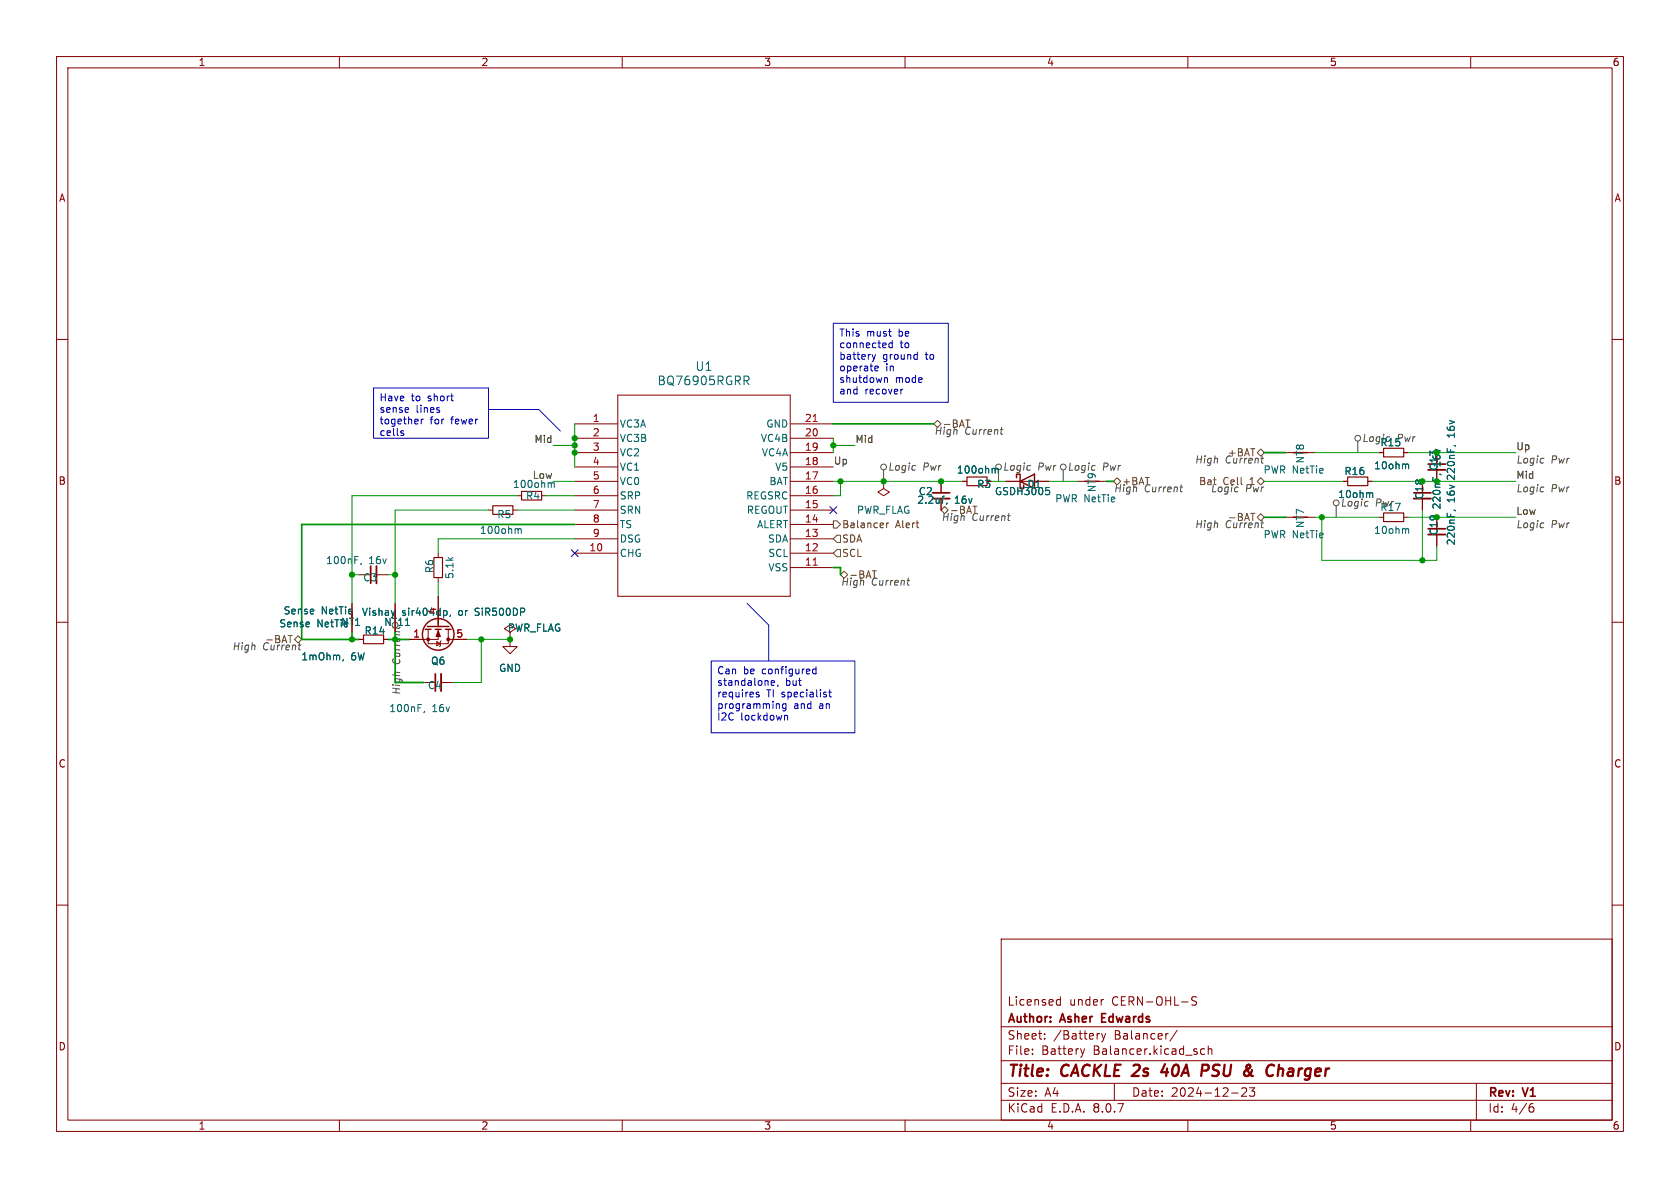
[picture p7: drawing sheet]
<svg xmlns="http://www.w3.org/2000/svg" width="297mm" height="210mm" viewBox="0 0 297 210" stroke-linecap="round" stroke-linejoin="round" font-family="sans-serif">
<g fill="none" stroke="#840000" stroke-width=".18">
<path d="M10 10h277v190h-277zM12 12h273v186h-273zM60 10v2M110 10v2M160 10v2M210 10v2M260 10v2M10 60h2M101.6 74.9h7.6M101.6 77.5h7.6M109.2 69.9h30.5v35.5h-30.5zM139.7 74.9h7.6"/>
<path d="M139.7 77.5h7.6M285 60h2M77.5 97.8v.8M86.4 90.2h.7M90.7 90.2h.7M91.4 87.6h.8M95.8 87.6h.7M101.6 80h7.6M101.6 85.1h7.6M101.6 90.2h7.6M101.6 87.6h7.6M101.6 97.8h7.6"/>
<path d="M101.6 95.3h7.6M101.6 92.7h7.6M101.6 82.6h7.6M139.7 80h7.6M139.7 85.1h7.6M139.7 90.2h7.6M139.7 87.6h7.6M139.7 97.8h7.6M139.7 95.3h7.6M139.7 92.7h7.6M139.7 82.6h7.6M156.2 85.1v1.3l1 .6-1 .6-1-.6 1-.6"/>
<path d="M156.2 85.1h.1M166.4 85.1v2M166.4 88.1v2.1M170.2 85.1h.7M177.8 85.1h7.6M190.5 85.1h5.1M227.3 80h5.1M227.3 91.4h5.1M237.5 85.1h.8M241.8 85.1h.8M243.8 80h.8M243.8 91.4h.8"/>
<path d="M248.2 80h.7M248.2 91.4h.7M251.5 88.1v2.1M254 83.1v2M254 94.5v2M10 110h2M62.2 106.7v5.1M63.5 101.6h2M63.5 113h.8M66.5 101.6h2.1M67.8 113h.8M69.8 106.7v5.1"/>
<path d="M75.7 111.3v2.5h3.5v-2.5M77.2 113.4l.7 .4-.7 .4zM77.5 111.3v1.7h-5.1M77.5 102.1v.8M77.5 105.4v5.3M78 113.3l-.1 .1v.8l-.2 .1M79.2 113h3.3M90.2 111.8l1-.7-1-.6-1 .6 1 .7v1.2M90.2 113h.1M90.2 113v1.3h1.2l-1.2 1.3-1.3-1.3h1.3M139.7 100.3h7.6M285 110h2"/>
<path d="M74.9 120.7h2.1M78 120.7h2M10 160h2M177 166h108v32h-108zM186.9 177.6h.6M186.9 176.8h.6M187.5 176.2v1.5M195 176.7h.1M211.5 176.3l-.5-.1-.3 .1v.5l.7 .3 .1 .3-.3 .3-.5-.1M285 160h2M60 198v2M110 198v2"/>
<path d="M160 198v2M177 194.5h108M177 191.5h108M177 187.5h108M177 181.5h108M182.5 186.3v.1M182.5 185.5v.1M184.7 183.6v.1M184.7 182.8v.1M191.7 185.4l-.3 1M194.4 182.7l-.3 .1M194.7 182.7l.4 1"/>
<path d="M195.1 183.7l-.1 .4-.3 .1M195.5 182.7l-.4 1M197 191.5v3M208.1 182.1l-1.3 2M210 198v2M213 185.5l-.5-.1-.3 .3v.4l.2 .2h.6M213.6 185.5l.2-.1 .4 .1v.9M213.6 184.9v1.5M217.7 193.2h1.2M219.5 192.4l.6-.1 .2 .1 .1 .3-.9 1.1h.9M220.9 192.3h.9l-.5 .6 .4 .1v.7l-.2 .1h-.4l-.2-.1M260 198v2"/>
<path d="M261 191.5v6.5M270.6 195.7h.4l.2 .3-.1 .5-.5 .1M271 195.1l-.4 .1"/>
</g>
<path d="M205.9 188.1l-.6 1.4h1.2M206.3 188.9l-.1 1.3M212.6 188.2l.9 .1a.58 .58 0 0 1-.3 1h-.7M226.1 189l.2-.1 .5 .1-.1 1.2" fill="none" stroke="#840000" stroke-width=".4"/>
<path d="M164.8 87.1h3.1M249.9 87.1h3.1M252.5 82h3M252.5 93.5h3M65.5 100.1v3M77 119.1v3.1M194.8 179.9h.5M195.5 179.2h-.7v1.5h.7" fill="none" stroke="#840000" stroke-width=".3"/>
<path d="M244.6 79.2h3.6v1.6h-3.6zM76.7 98.6h1.5v3.5h-1.5zM87.1 89.4h3.6v1.5h-3.6zM92.2 86.9h3.6v1.5h-3.6zM170.9 84.3h3.6v1.6h-3.6zM238.3 84.3h3.5v1.6h-3.5zM244.6 90.7h3.6v1.5h-3.6zM64.3 112.3h3.5v1.5h-3.5z" fill="none" stroke="#840000" stroke-width=".2"/>
<g fill="none" stroke="#006464" stroke-width=".18">
<path d="M131.5 66.5h.6l.3 .3-.1 .4-.8 .1M131.9 67.3l.5 .7M257.1 78.7l.2 .2M63.9 99.6l-.1 .2M91.6 93.6l.2-.1h.3l.1 .8M97.6 85.3l-.1 .2M97.8 85.3l.2 .2v.7M167.4 88.9l-.1 .3M175.9 83l.2-.2 .3 .1 .1 .7M184.9 86.2h.6M185.3 86.7l.3 .2v.3l-.3 .2M242.3 87.1l.4 .2v.7"/>
<path d="M248.7 82l.3 .2v.7M248.7 93.5l.3 .1v.7M254.6 83.8l.2 .2M257.1 90.2l.2 .1M60.7 116.6l-.1 .2M78.5 107.9l.4 .1 .1 .2v.5l-.5 .1M79.6 108.7l-.1 .3M75 125.7l-.1 .3"/>
</g>
<g fill="none" stroke="#840000" stroke-width=".25">
<path d="M179.7 84.5v-.7h.6v2.6h.7v-.7M180.3 85.1l2.6-1.3v2.6zM191.8 85.1h2.5M228.6 91.4h2.5M228.6 80h2.5M62.2 108v2.5M69.8 108v2.5M75.2 111.3h1M75.6 110.7h3.8M77 111.3h1M78.7 111.3h1.1"/>
<circle cx="77.5" cy="112.1" r="2.79"/>
</g>
<path d="M164.8 88.1h3.1M249.9 88.1h3.1M252.5 83.1h3M252.5 94.5h3M66.5 100.1v3M78 119.1v3.1" fill="none" stroke="#840000" stroke-width=".33"/>
<path d="M143.8 74.5h.7M143.8 99.9h.7" fill="none" stroke="#a90000" stroke-width=".18"/>
<g fill="#840000" stroke="#840000" stroke-width=".18">
<path d="M77.5 111.5l.4 1h-.8z"/>
<circle cx="75.7" cy="113" r=".25"/>
<circle cx="79.2" cy="113" r=".25"/>
</g>
<g fill="none" stroke="#484848" stroke-width=".18">
<path d="M176.8 75.9h.5M177.1 76.8h.1M240 78v2M245.6 77.2l.1 .1M156.2 83.1v2M161.8 82.3h.1M176.5 83.1v2M178.1 91.2h.5M178.4 92h.1M182.1 82.3h.1M188 83.1v2M193.5 82.3h.1"/>
<path d="M208.6 86.1h.5M208.9 86.9h.1M222.9 92.4h.5M222.9 81h.5M223.2 93.3h.1M223.2 81.9h.1M236.2 89.4v2M272.8 81l.1 .1M272.8 92.4l.1 .1M272.8 86.1l.1 .1M52.7 114h.5M53 114.9h.1"/>
<path d="M160.3 102.6h.5M160.6 103.4h.1"/>
<circle cx="240" cy="77.5" r=".51"/>
<circle cx="156.2" cy="82.6" r=".51"/>
<circle cx="176.5" cy="82.6" r=".51"/>
<circle cx="188" cy="82.6" r=".51"/>
<circle cx="236.2" cy="88.9" r=".51"/>
</g>
<g fill="none" stroke="#725600" stroke-width=".18">
<path d="M165.7 74.3l.7 .6-.7 .7-.6-.7zM170.7 74.2h.7M147.3 92.1h.7l.6 .6-.6 .6h-.7zM148 97.2h.6v1.2h-.6l-.7-.6zM148 94.6h.6v1.3h-.6l-.7-.6zM156.7 92.4v.9M157.1 92.4l-.4 .3M166.4 90.2l.6-.7 .6 .7-.6 .6zM172 89.5h.7M196.8 85.1l.7-.6 .6 .6-.6 .6zM221.1 90.7h.7M222.2 91.4l.7-.6 .6 .6-.6 .7z"/>
<path d="M222.2 85.1l.7-.6 .6 .6-.6 .6zM222.2 80l.7-.6 .6 .6-.6 .6zM50.9 112.3h.8M52.1 113l.6-.6 .6 .6-.6 .7zM148.6 101.6l.6-.6 .7 .6-.7 .6zM154.2 100.9h.7"/>
</g>
<g fill="none" stroke="#0000c2" stroke-width=".18">
<path d="M147.3 57.2h20.3v13.9h-20.3zM66 68.6h20.4v8.9h-20.4zM71 76.6h.3l.1 .2-.2 .2h-.2M74.5 74.1v.8M74.8 74.1l-.3 .2M86.4 72.4h8.8l3.9 3.8M154.2 62.7l.3 .8M154.5 63.5l-.3 .4M154.7 65.5h.5M154.7 64.8l.4-.1 .2 .3-.6 .1M154.8 62.7l-.3 .8M156.4 66.8v.8"/>
<path d="M156.4 66.9l.1-.1h.3l.1 .8M157.7 60.2v1.3M157.7 60.7l-.3-.1-.3 .3 .2 .5h.4M159.6 68.8l-.2 .1M162 62.7h.2M162.2 62.2v1.3M162.2 63.5h-.2M125.7 116.8h25.4v12.7h-25.4zM132.1 106.7l3.8 3.8v6.3M144.3 117.8v1.3M144.3 118.3h-.4l-.2 .2 .1 .6h.5M133.7 122.4v.3l.5 .1v.2l-.2 .2-.3-.1"/>
<path d="M136.3 120.5l.1 .6h.5M136.9 120.5v.1l-.6 .1M137.5 121.1l-.1 .2M137.8 124.6v.6M138.4 124.5v.6l.2 .1h.3M138.8 126.5h.4v.8M138.9 124.4v1l-.2 .3-.3-.1M146.1 122.8v.3M146.5 122.4h.5M146.7 121.9v1.1l.3 .2"/>
</g>
<g fill="none" stroke="#009600" stroke-width=".18">
<path d="M97.8 78.7h3.8M101.6 74.9v7.7M147.3 78.7h3.8M147.3 77.5v2.5M86.4 90.2h-16.6v16.5M91.4 87.6h-29.2v19.1M91.4 90.2h10.2M96.5 87.6h5.1M97.8 85.1h3.8M101.6 95.3h-24.1v2.5M147.3 85.1h22.9M148.6 85.1v2.5h-1.3"/>
<path d="M175.3 85.1h2.5M185.4 85.1h5.1M223.5 85.1h14M232.4 91.4h11.4M232.4 80h11.4M233.7 91.4v7.7h20.3v-2.6M242.6 85.1h25.4M248.9 91.4h19.1M248.9 80h19.1M251.5 90.2v8.9M62.2 101.6h1.3M68.6 101.6h1.2"/>
<path d="M77.5 102.9v2.5M82.5 113h7.7M85.1 113v7.7h-5.1"/>
</g>
<path d="M147.3 74.9h17.8M101.6 92.7h-48.3v20.3h10.2M195.6 85.1h1.2M223.5 91.4h3.8M223.5 80h3.8M62.2 111.8v1.2M68.6 113h3.8M69.8 113v7.7h5.1M147.3 100.3h1.3v1.3" fill="none" stroke="#009600" stroke-width=".3"/>
<path d="M101 97.2l1.2 1.2M102.2 97.2l-1.2 1.2M146.7 89.6l1.2 1.2M147.9 89.6l-1.2 1.2" fill="none" stroke="#000084" stroke-width=".18"/>
<g fill="#009600" stroke="#009600" stroke-width=".18">
<circle cx="147.3" cy="78.7" r=".46"/>
<circle cx="166.4" cy="85.1" r=".46"/>
<circle cx="156.2" cy="85.1" r=".46"/>
<circle cx="148.6" cy="85.1" r=".46"/>
<circle cx="69.8" cy="101.6" r=".46"/>
<circle cx="90.2" cy="113" r=".46"/>
<circle cx="85.1" cy="113" r=".46"/>
<circle cx="62.2" cy="113" r=".46"/>
<circle cx="62.2" cy="101.6" r=".46"/>
<circle cx="251.5" cy="99.1" r=".46"/>
<circle cx="233.7" cy="91.4" r=".46"/>
<circle cx="101.6" cy="80" r=".46"/>
<circle cx="101.6" cy="78.7" r=".46"/>
<circle cx="101.6" cy="77.5" r=".46"/>
</g>
<g font-size="2.8" fill="#840000">
<text x="178" y="190.9">Title:</text>
<text x="187.7" y="190.9">CACKLE 2s</text>
<text x="207" y="190.9">40A</text>
<text x="214.8" y="190.9">PSU</text>
<text x="223.1" y="190.9">&amp;</text>
<text x="227.9" y="190.9">Charger</text>
</g>
<g font-size="2.1" fill="#006464">
<text x="122.9" y="65.8">U1</text>
<text x="116.1" y="68.3">BQ76905RGRR</text>
</g>
<g font-size="2.1" fill="#840000">
<text x="178" y="178">Licensed</text>
<text x="189" y="178">under</text>
<text x="196.6" y="178">CERN-OHL-S</text>
<text x="178" y="184">Sheet:</text>
<text x="178" y="181.2">Author:</text>
<text x="186.2" y="184">/Battery</text>
<text x="187.6" y="181.2">Asher</text>
<text x="195.4" y="181.2">Edwards</text>
<text x="197" y="184">Balancer/</text>
<text x="178" y="186.7">File:</text>
<text x="184.1" y="186.7">Battery</text>
<text x="193.3" y="186.7">Balancer.kicad_sch</text>
<text x="178" y="196.9">KiCad</text>
<text x="178" y="194.1">Size:</text>
<text x="184.7" y="194.1">A4</text>
<text x="185.7" y="196.9">E.D.A.</text>
<text x="193.3" y="196.9">8.0.7</text>
<text x="200" y="194.1">Date:</text>
<text x="207" y="194.1">2024-12-23</text>
<text x="263" y="194.3">Rev:</text>
<text x="263" y="196.9">Id:</text>
<text x="267.1" y="196.9">4/6</text>
<text x="269.4" y="194.3">V1</text>
</g>
<g font-size="1.8" fill="#840000">
<text x="35" y="11.9">1</text>
<text x="85" y="11.9">2</text>
<text x="135" y="11.9">3</text>
<text x="185" y="11.9">4</text>
<text x="235" y="11.9">5</text>
<text x="285" y="11.9">6</text>
<text x="10.3" y="35.9">A</text>
<text x="285.3" y="35.9">A</text>
<text x="10.3" y="85.9">B</text>
<text x="172.6" y="86.5">R3</text>
<text x="285.3" y="85.9">B</text>
<text x="10.3" y="135.9">C</text>
<text x="285.3" y="135.9">C</text>
<text x="10.3" y="185.9">D</text>
<text x="285.3" y="185.9">D</text>
<text x="35" y="199.9">1</text>
<text x="85" y="199.9">2</text>
<text x="135" y="199.9">3</text>
<text x="185" y="199.9">4</text>
<text x="235" y="199.9">5</text>
<text x="285" y="199.9">6</text>
</g>
<g font-size="1.8" fill="#0000c2">
<text x="148.3" y="59.8">This</text>
<text x="153.2" y="59.8">must</text>
<text x="159" y="59.8">be</text>
<text x="148.3" y="61.9">connected</text>
<text x="148.3" y="63.9">battery</text>
<text x="148.3" y="66">operate</text>
<text x="156" y="63.9">ground</text>
<text x="156.6" y="66">in</text>
<text x="159.1" y="61.9">to</text>
<text x="163.7" y="63.9">to</text>
<text x="67" y="71.3">Have</text>
<text x="72.7" y="71.3">to</text>
<text x="75.7" y="71.3">short</text>
<text x="148.3" y="68">shutdown</text>
<text x="148.3" y="70.1">and</text>
<text x="152.9" y="70.1">recover</text>
<text x="158.3" y="68">mode</text>
<text x="67" y="73.3">sense</text>
<text x="67" y="75.3">together</text>
<text x="67" y="77.4">cells</text>
<text x="73.5" y="73.3">lines</text>
<text x="76" y="75.3">for</text>
<text x="79.9" y="75.3">fewer</text>
<text x="126.7" y="119.5">Can</text>
<text x="131.4" y="119.5">be</text>
<text x="134.8" y="119.5">configured</text>
<text x="126.7" y="121.6">standalone,</text>
<text x="126.7" y="123.6">requires</text>
<text x="126.7" y="125.7">programming</text>
<text x="135.5" y="123.6">TI specialist</text>
<text x="138.9" y="121.6">but</text>
<text x="140.3" y="125.7">and</text>
<text x="144.9" y="125.7">an</text>
<text x="126.7" y="127.7">I2C</text>
<text x="130.9" y="127.7">lockdown</text>
</g>
<g font-size="1.8" fill="#a90000">
<text x="104.7" y="74.7">1</text>
<text x="104.7" y="77.2">2</text>
<text x="142.2" y="77.2">20</text>
<text x="142.2" y="74.7">21</text>
<text x="104.7" y="79.8">3</text>
<text x="104.7" y="82.3">4</text>
<text x="142.2" y="82.3">18</text>
<text x="142.2" y="79.8">19</text>
<text x="104.7" y="84.8">5</text>
<text x="104.7" y="87.4">6</text>
<text x="104.7" y="89.9">7</text>
<text x="142.2" y="89.9">15</text>
<text x="142.2" y="87.4">16</text>
<text x="142.2" y="84.8">17</text>
<text x="104.7" y="92.5">8</text>
<text x="104.7" y="95">9</text>
<text x="142.2" y="95">13</text>
<text x="142.2" y="92.5">14</text>
<text x="104.1" y="97.5">10</text>
<text x="142.2" y="100.1">11</text>
<text x="142.2" y="97.5">12</text>
<text x="73" y="112.8">1</text>
<text x="77.2" y="108.7" transform="rotate(-90 77.2 108.7)">4</text>
<text x="80.6" y="112.8">5</text>
</g>
<g font-size="1.8" fill="#006464">
<text x="109.5" y="75.8">VC3A</text>
<text x="135.4" y="75.8">GND</text>
<text x="257.4" y="77.4" transform="rotate(-90 257.4 77.4)">16v</text>
<text x="109.5" y="78.3">VC3B</text>
<text x="109.5" y="80.9">VC2</text>
<text x="109.5" y="83.4">VC1</text>
<text x="134.4" y="78.3">VC4B</text>
<text x="134.6" y="80.9">VC4A</text>
<text x="136.9" y="83.4">V5</text>
<text x="169.1" y="83.9">100ohm</text>
<text x="223.3" y="83.9">PWR NetTie</text>
<text x="230.7" y="82" transform="rotate(-90 230.7 82)">NT8</text>
<text x="242.8" y="83.2">10ohm</text>
<text x="243.9" y="79.1">R15</text>
<text x="254.4" y="83.3" transform="rotate(-90 254.4 83.3)">C13</text>
<text x="90.6" y="86.5">100ohm</text>
<text x="92.9" y="88.5">R4</text>
<text x="109.5" y="86">VC0</text>
<text x="109.5" y="88.5">SRP</text>
<text x="131.8" y="88.5">REGSRC</text>
<text x="135.9" y="86">BAT</text>
<text x="162.1" y="89.3">2.2uf,</text>
<text x="162.3" y="87.7">C2</text>
<text x="168.7" y="89.3">16v</text>
<text x="175.8" y="87.7">GSDH3005</text>
<text x="181.5" y="86.5">D1</text>
<text x="186.4" y="89">PWR NetTie</text>
<text x="193.9" y="87.1" transform="rotate(-90 193.9 87.1)">NT9</text>
<text x="236.5" y="88.2">10ohm</text>
<text x="237.6" y="84.2">R16</text>
<text x="257.4" y="88.9" transform="rotate(-90 257.4 88.9)">16v</text>
<text x="257.4" y="85.1" transform="rotate(-90 257.4 85.1)">220nF,</text>
<text x="84.7" y="94.6">100ohm</text>
<text x="87.8" y="91.8">R5</text>
<text x="109.5" y="91">SRN</text>
<text x="109.5" y="93.6">TS</text>
<text x="131.9" y="91">REGOUT</text>
<text x="133.7" y="93.6">ALERT</text>
<text x="151.4" y="91">PWR_FLAG</text>
<text x="223.3" y="95.4">PWR NetTie</text>
<text x="230.7" y="93.5" transform="rotate(-90 230.7 93.5)">NT7</text>
<text x="242.8" y="94.6">10ohm</text>
<text x="57.5" y="99.9">100nF,</text>
<text x="65.2" y="99.9">16v</text>
<text x="76.8" y="101.4" transform="rotate(-90 76.8 101.4)">R6</text>
<text x="109.5" y="98.7">CHG</text>
<text x="109.5" y="96.1">DSG</text>
<text x="135.7" y="96.1">SDA</text>
<text x="135.7" y="101.2">VSS</text>
<text x="135.7" y="98.7">SCL</text>
<text x="257.4" y="96.5" transform="rotate(-90 257.4 96.5)">220nF,</text>
<text x="64.1" y="103">C3</text>
<text x="80.4" y="102.5" transform="rotate(-90 80.4 102.5)">5.1k</text>
<text x="49.3" y="111.1">Sense</text>
<text x="50" y="108.8">Sense</text>
<text x="56" y="111.1">NetTie</text>
<text x="56.8" y="108.8">NetTie</text>
<text x="60.2" y="110.8">NT1</text>
<text x="63.9" y="109.1">Vishay</text>
<text x="64.3" y="112.4">R14</text>
<text x="67.8" y="110.8">NT11</text>
<text x="71" y="109.1">sir404dp,</text>
<text x="81.1" y="109.1">or</text>
<text x="84.3" y="109.1">SiR500DP</text>
<text x="89.7" y="111.9">PWR_FLAG</text>
<text x="53.2" y="116.9">1mOhm,</text>
<text x="62" y="116.9">6W</text>
<text x="76.1" y="117.7">Q6</text>
<text x="88.1" y="119">GND</text>
<text x="75.5" y="122">C4</text>
<text x="68.7" y="126.1">100nF,</text>
<text x="76.4" y="126.1">16v</text>
</g>
<g font-size="1.8" fill="#484848">
<text x="165.1" y="77.1">High</text>
<text x="166.6" y="75.8">-BAT</text>
<text x="170.5" y="77.1">Current</text>
<text x="156.9" y="83.4">Logic</text>
<text x="163.1" y="83.4">Pwr</text>
<text x="177.2" y="83.4">Logic</text>
<text x="183.4" y="83.4">Pwr</text>
<text x="188.7" y="83.4">Logic</text>
<text x="194.8" y="83.4">Pwr</text>
<text x="211.2" y="82.1">High</text>
<text x="216.6" y="82.1">Current</text>
<text x="217" y="80.9">+BAT</text>
<text x="240.7" y="78.3">Logic</text>
<text x="246.9" y="78.3">Pwr</text>
<text x="268" y="82.1">Logic</text>
<text x="274.2" y="82.1">Pwr</text>
<text x="196.8" y="87.2">High</text>
<text x="198.3" y="86">+BAT</text>
<text x="202.3" y="87.2">Current</text>
<text x="213.9" y="87.2">Logic</text>
<text x="216.2" y="86">Cell</text>
<text x="220.1" y="87.2">Pwr</text>
<text x="221.1" y="86">1</text>
<text x="236.9" y="89.8">Logic</text>
<text x="243.1" y="89.8">Pwr</text>
<text x="268" y="87.2">Logic</text>
<text x="274.2" y="87.2">Pwr</text>
<text x="166.4" y="92.3">High</text>
<text x="167.8" y="91">-BAT</text>
<text x="171.8" y="92.3">Current</text>
<text x="211.2" y="93.6">High</text>
<text x="216.6" y="93.6">Current</text>
<text x="217" y="92.3">-BAT</text>
<text x="243.9" y="90.5">R17</text>
<text x="268" y="93.6">Logic</text>
<text x="274.2" y="93.6">Pwr</text>
<text x="148.6" y="103.7">High</text>
<text x="150.1" y="102.5">-BAT</text>
<text x="154" y="103.7">Current</text>
<text x="46.8" y="113.9">-BAT</text>
<text x="41" y="115.2">High</text>
<text x="46.4" y="115.2">Current</text>
<text x="71" y="122.9" transform="rotate(-90 71 122.9)">High</text>
</g>
<g font-size="1.8" fill="#0f0f0f">
<text x="94.4" y="78.4">Mid</text>
<text x="147.3" y="82.2">Up</text>
<text x="151.1" y="78.4">Mid</text>
<text x="268" y="79.7">Up</text>
<text x="94.1" y="84.7">Low</text>
<text x="268" y="84.7">Mid</text>
<text x="268" y="91.1">Low</text>
</g>
<g font-size="1.8" fill="#009600">
<text x="254.9" y="82.5" transform="rotate(-90 254.9 82.5)">16v</text>
<text x="251.8" y="88.4" transform="rotate(-90 251.8 88.4)">C18</text>
<text x="254.4" y="94.7" transform="rotate(-90 254.4 94.7)">C19</text>
<text x="254.9" y="90.2" transform="rotate(-90 254.9 90.2)">220nF,</text>
<text x="71" y="117.5" transform="rotate(-90 71 117.5)">Current</text>
</g>
<g font-size="1.8" fill="#725600">
<text x="211.9" y="86">Bat</text>
<text x="148.8" y="93.6">Balancer</text>
<text x="158.3" y="93.6">Alert</text>
<text x="148.8" y="98.7">SCL</text>
<text x="148.8" y="96.1">SDA</text>
</g>
</svg>
